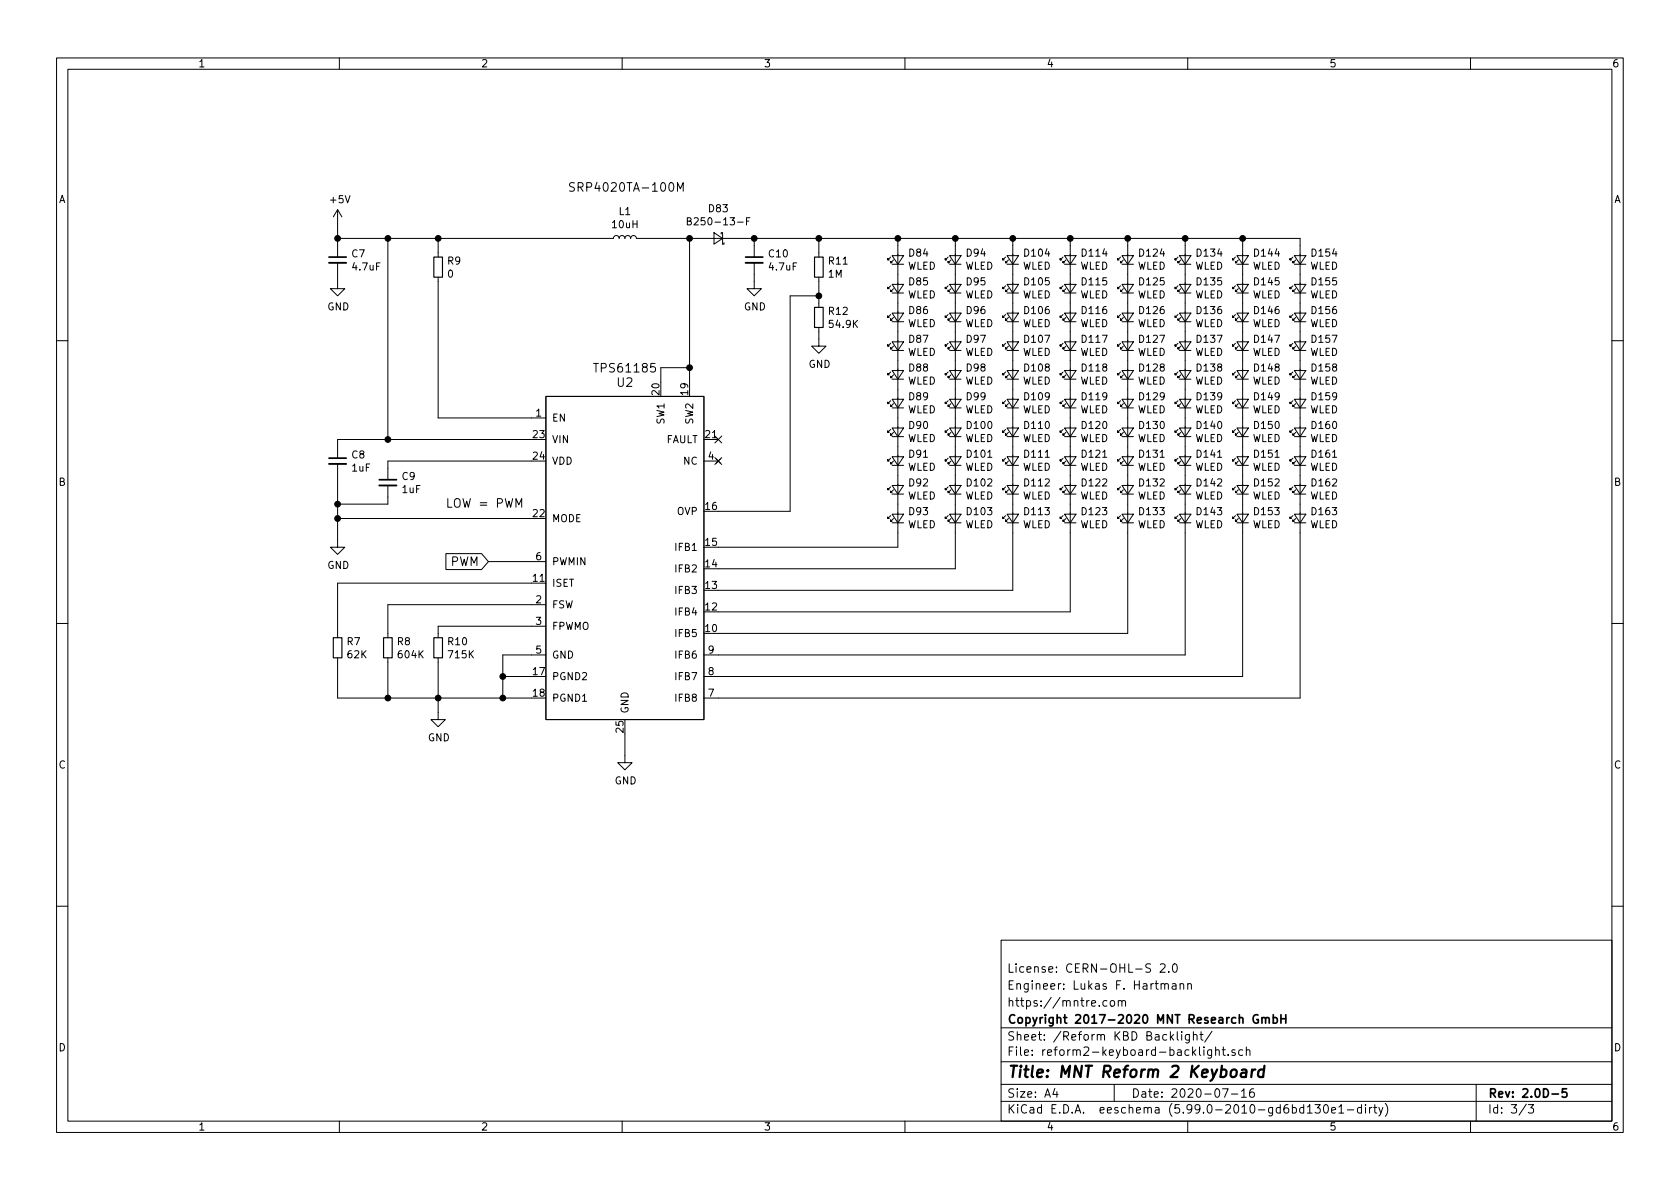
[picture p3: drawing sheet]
<svg xmlns="http://www.w3.org/2000/svg" width="297mm" height="210mm" viewBox="0 0 297 210" stroke-linecap="round" stroke-linejoin="round" font-family="sans-serif">
<g fill="none" stroke="#000" stroke-width=".18">
<path d="M10 10.2h277v190.1h-277zM12 12.2h273v186.1h-273zM60 10.2v2M110 10.2v2M160 10.2v2M210 10.2v2M260 10.2v2M59.7 37.1v8.4M59.7 37.1l-.8 1.2M59.7 37.1l.8 1.2M118.4 32.4l.2-.1a.83 .83 0 0 1 .6 .6 .83 .83 0 0 1-.3 .8l-.1 .1a.82 .82 0 0 1-.4-1.4zM119.8 33.8v-1.5l.5 1.1 .5-1.1v1.5"/>
<path d="M121.5 39.1l.6-.1 .1-.1-.1-.3-.6-.1v1.3h.5l.2-.2 .1-.3-.3-.2M132 39.1h.4M132.6 38.5h-.6v1.3M59.7 42.2h48.8l.1-.4 .4-.1 .3 .1 .2 .4 .1-.4 .3-.1 .4 .1 .2 .4 .2-.5h.4l.3 .1 .1 .4 .2-.4 .3-.1 .4 .1 .1 .4h117.4v81.2h-105.4M59.7 46.5v4.5h1.3l-1.3 1.3-1.3-1.3h1.3M68.6 42.2v35.5M77.5 49v24.9h19M77.5 42.2v3.3M121.9 42.2v25.4M126.2 41.1l1.6 1.1-1.6 1zM127.5 41.4v-.3h.3v2.1h.2v-.3M133.3 46.5v4.5h1.3l-1.3 1.3-1.2-1.3h1.2"/>
<path d="M133.3 42.2v3.3M144.8 57.9v3.3h1.2l-1.2 1.3-1.3-1.3h1.3M144.8 42.2v3.3M144.8 49v5.4M144.8 52.3h-5.1v38.1h-12.7M157.5 55.6l-.5 .5v-.2v.2h.2M157.5 50.5l-.5 .5v-.2v.2h.2M157.5 45.5l-.5 .5v-.3v.3h.2M157.7 55.4h2.1l-1.1 1.5zM157.7 50.3h2.1l-1.1 1.5zM157.7 45.2h2.1l-1.1 1.5zM157.7 51.8h2.1"/>
<path d="M157.7 56.9h2.1M157.7 46.7h2.1M158 56.1l-.5 .5v-.2v.2h.2M158 51l-.5 .6v-.3v.3h.2M158 46l-.5 .5v-.3v.3h.2M158.7 42.2v54.6h-31.7M167.6 55.6l-.5 .5v-.2v.2h.3M167.6 45.5l-.5 .5v-.3v.3h.3M167.6 50.5l-.5 .5v-.2v.2h.3M167.9 55.4h2l-1 1.5zM167.9 45.2h2l-1 1.5zM167.9 50.3h2l-1 1.5z"/>
<path d="M167.9 51.8h2M167.9 56.9h2M167.9 46.7h2M168.1 56.1l-.5 .5v-.2v.2h.3M168.1 46l-.5 .5v-.3v.3h.3M168.1 51l-.5 .6v-.3v.3h.3M168.9 42.2v58.4h-41.9M177.8 45.5l-.5 .5v-.3v.3h.2M177.8 50.5l-.5 .5v-.2v.2h.2M177.8 55.6l-.5 .5v-.2v.2h.2M178.1 45.2h2l-1 1.5zM178.1 50.3h2l-1 1.5z"/>
<path d="M178.1 55.4h2l-1 1.5zM178.1 51.8h2M178.1 56.9h2M178.1 46.7h2M178.3 46l-.5 .5v-.3v.3h.3M178.3 51l-.5 .6v-.3v.3h.3M178.3 56.1l-.5 .5v-.2v.2h.3M179.1 42.2v62.2h-52.1M188 45.5l-.5 .5v-.3v.3h.2M188 50.5l-.5 .5v-.2v.2h.2M188 55.6l-.5 .5v-.2v.2h.2M188.2 45.2h2l-1 1.5z"/>
<path d="M188.2 50.3h2l-1 1.5zM188.2 55.4h2l-1 1.5zM188.2 51.8h2M188.2 56.9h2M188.2 46.7h2M188.5 46l-.5 .5v-.3v.3h.2M188.5 51l-.5 .6v-.3v.3h.2M188.5 56.1l-.5 .5v-.2v.2h.2M189.2 42.2v66h-62.2M198.1 45.5l-.5 .5v-.3v.3h.3M198.1 50.5l-.5 .5v-.2v.2h.3M198.1 55.6l-.5 .5v-.2v.2h.3"/>
<path d="M198.4 45.2h2l-1 1.5zM198.4 50.3h2l-1 1.5zM198.4 55.4h2l-1 1.5zM198.4 51.8h2M198.4 56.9h2M198.4 46.7h2M198.6 46l-.5 .5v-.3v.3h.3M198.6 51l-.5 .6v-.3v.3h.3M198.6 56.1l-.5 .5v-.2v.2h.3M199.4 42.2v69.8h-72.4M208.3 45.5l-.5 .5v-.3v.3h.2M208.3 50.5l-.5 .5v-.2v.2h.2"/>
<path d="M208.3 55.6l-.5 .5v-.2v.2h.2M208.5 45.2h2.1l-1.1 1.5zM208.5 50.3h2.1l-1.1 1.5zM208.5 55.4h2.1l-1.1 1.5zM208.5 51.8h2.1M208.5 56.9h2.1M208.5 46.7h2.1M208.8 46l-.5 .5v-.3v.3h.2M208.8 51l-.5 .6v-.3v.3h.2M208.8 56.1l-.5 .5v-.2v.2h.2M209.5 42.2v73.6h-85M218.4 50.5l-.5 .5v-.2v.2h.3"/>
<path d="M218.4 55.6l-.5 .5v-.2v.2h.3M218.4 45.5l-.5 .5v-.3v.3h.3M218.7 50.3h2l-1 1.5zM218.7 55.4h2l-1 1.5zM218.7 45.2h2l-1 1.5zM218.7 51.8h2M218.7 56.9h2M218.7 46.7h2M218.9 51l-.5 .6v-.3v.3h.3M218.9 56.1l-.5 .5v-.2v.2h.3M218.9 46l-.5 .5v-.3v.3h.3M219.7 42.2v77.4h-95.2"/>
<path d="M228.6 50.5l-.5 .5v-.2v.2h.2M228.6 45.5l-.5 .5v-.3v.3h.2M228.6 55.6l-.5 .5v-.2v.2h.2M228.9 50.3h2l-1 1.5zM228.9 45.2h2l-1 1.5zM228.9 55.4h2l-1 1.5zM228.9 51.8h2M228.9 56.9h2M228.9 46.7h2M229.1 51l-.5 .6v-.3v.3h.3M229.1 46l-.5 .5v-.3v.3h.3M229.1 56.1l-.5 .5v-.2v.2h.3"/>
<path d="M10 60.2h2M94 77.7h-34.3v3.3M96.5 70.1h28v57.1h-28zM121.9 65h-5.1v2.6M124.5 77.7h2.5M126.4 77.1l1.2 1.2M127.6 77.1l-1.2 1.2M157.5 60.7l-.5 .5v-.2v.2h.2M157.5 65.8l-.5 .5v-.3v.3h.2M157.5 70.9l-.5 .5v-.3v.3h.2M157.5 75.9l-.5 .5v-.2v.2h.2M157.7 60.4h2.1l-1.1 1.6z"/>
<path d="M157.7 65.5h2.1l-1.1 1.6zM157.7 70.6h2.1l-1.1 1.5zM157.7 75.7h2.1l-1.1 1.5zM157.7 62h2.1M157.7 67.1h2.1M157.7 72.1h2.1M157.7 77.2h2.1M158 61.2l-.5 .5v-.2v.2h.2M158 66.3l-.5 .5v-.3v.3h.2M158 71.4l-.5 .5v-.3v.3h.2M158 76.4l-.5 .6v-.3v.3h.2M167.6 75.9l-.5 .5v-.2v.2h.3"/>
<path d="M167.6 60.7l-.5 .5v-.2v.2h.3M167.6 70.9l-.5 .5v-.3v.3h.3M167.6 65.8l-.5 .5v-.3v.3h.3M167.9 75.7h2l-1 1.5zM167.9 60.4h2l-1 1.6zM167.9 70.6h2l-1 1.5zM167.9 65.5h2l-1 1.6zM167.9 62h2M167.9 67.1h2M167.9 72.1h2M167.9 77.2h2M168.1 76.4l-.5 .6v-.3v.3h.3"/>
<path d="M168.1 61.2l-.5 .5v-.2v.2h.3M168.1 71.4l-.5 .5v-.3v.3h.3M168.1 66.3l-.5 .5v-.3v.3h.3M177.8 60.7l-.5 .5v-.2v.2h.2M177.8 65.8l-.5 .5v-.3v.3h.2M177.8 70.9l-.5 .5v-.3v.3h.2M177.8 75.9l-.5 .5v-.2v.2h.2M178.1 60.4h2l-1 1.6zM178.1 65.5h2l-1 1.6zM178.1 70.6h2l-1 1.5zM178.1 75.7h2l-1 1.5zM178.1 62h2"/>
<path d="M178.1 67.1h2M178.1 72.1h2M178.1 77.2h2M178.3 61.2l-.5 .5v-.2v.2h.3M178.3 66.3l-.5 .5v-.3v.3h.3M178.3 71.4l-.5 .5v-.3v.3h.3M178.3 76.4l-.5 .6v-.3v.3h.3M188 60.7l-.5 .5v-.2v.2h.2M188 65.8l-.5 .5v-.3v.3h.2M188 70.9l-.5 .5v-.3v.3h.2M188 75.9l-.5 .5v-.2v.2h.2M188.2 60.4h2l-1 1.6z"/>
<path d="M188.2 65.5h2l-1 1.6zM188.2 70.6h2l-1 1.5zM188.2 75.7h2l-1 1.5zM188.2 62h2M188.2 67.1h2M188.2 72.1h2M188.2 77.2h2M188.5 61.2l-.5 .5v-.2v.2h.2M188.5 66.3l-.5 .5v-.3v.3h.2M188.5 71.4l-.5 .5v-.3v.3h.2M188.5 76.4l-.5 .6v-.3v.3h.2M198.1 60.7l-.5 .5v-.2v.2h.3"/>
<path d="M198.1 65.8l-.5 .5v-.3v.3h.3M198.1 70.9l-.5 .5v-.3v.3h.3M198.1 75.9l-.5 .5v-.2v.2h.3M198.4 60.4h2l-1 1.6zM198.4 65.5h2l-1 1.6zM198.4 70.6h2l-1 1.5zM198.4 75.7h2l-1 1.5zM198.4 62h2M198.4 67.1h2M198.4 72.1h2M198.4 77.2h2M198.6 61.2l-.5 .5v-.2v.2h.3"/>
<path d="M198.6 66.3l-.5 .5v-.3v.3h.3M198.6 71.4l-.5 .5v-.3v.3h.3M198.6 76.4l-.5 .6v-.3v.3h.3M208.3 60.7l-.5 .5v-.2v.2h.2M208.3 65.8l-.5 .5v-.3v.3h.2M208.3 70.9l-.5 .5v-.3v.3h.2M208.3 75.9l-.5 .5v-.2v.2h.2M208.5 60.4h2.1l-1.1 1.6zM208.5 65.5h2.1l-1.1 1.6zM208.5 70.6h2.1l-1.1 1.5zM208.5 75.7h2.1l-1.1 1.5zM208.5 62h2.1"/>
<path d="M208.5 67.1h2.1M208.5 72.1h2.1M208.5 77.2h2.1M208.8 61.2l-.5 .5v-.2v.2h.2M208.8 66.3l-.5 .5v-.3v.3h.2M208.8 71.4l-.5 .5v-.3v.3h.2M208.8 76.4l-.5 .6v-.3v.3h.2M218.4 60.7l-.5 .5v-.2v.2h.3M218.4 65.8l-.5 .5v-.3v.3h.3M218.4 70.9l-.5 .5v-.3v.3h.3M218.4 75.9l-.5 .5v-.2v.2h.3M218.7 60.4h2l-1 1.6z"/>
<path d="M218.7 65.5h2l-1 1.6zM218.7 70.6h2l-1 1.5zM218.7 75.7h2l-1 1.5zM218.7 62h2M218.7 67.1h2M218.7 72.1h2M218.7 77.2h2M218.9 61.2l-.5 .5v-.2v.2h.3M218.9 66.3l-.5 .5v-.3v.3h.3M218.9 71.4l-.5 .5v-.3v.3h.3M218.9 76.4l-.5 .6v-.3v.3h.3M228.6 60.7l-.5 .5v-.2v.2h.2"/>
<path d="M228.6 65.8l-.5 .5v-.3v.3h.2M228.6 70.9l-.5 .5v-.3v.3h.2M228.6 75.9l-.5 .5v-.2v.2h.2M228.9 60.4h2l-1 1.6zM228.9 65.5h2l-1 1.6zM228.9 70.6h2l-1 1.5zM228.9 75.7h2l-1 1.5zM228.9 62h2M228.9 67.1h2M228.9 72.1h2M228.9 77.2h2M229.1 61.2l-.5 .5v-.2v.2h.3"/>
<path d="M229.1 66.3l-.5 .5v-.3v.3h.3M229.1 71.4l-.5 .5v-.3v.3h.3M229.1 76.4l-.5 .6v-.3v.3h.3M285 60.2h2M59.7 82v14.8h1.3l-1.3 1.2-1.3-1.2h1.3M59.7 91.7h34.3M68.6 85.8v3.3h-8.9M78.8 97.9h6.3l1.3 1.4-1.3 1.4h-6.3zM86.4 99.3h10.1M91.2 89.7v-1.5l.5 1.1 .5-1.1v1.5M94 81.5h-25.4v3.3M124.5 81.5h2.5"/>
<path d="M126.4 80.9l1.2 1.2M127.6 80.9l-1.2 1.2M157.5 81l-.5 .5v-.2v.2h.2M157.5 91.2l-.5 .5v-.3v.3h.2M157.5 86.1l-.5 .5v-.2v.2h.2M157.7 80.8h2.1l-1.1 1.5zM157.7 90.9h2.1l-1.1 1.6zM157.7 85.8h2.1l-1.1 1.6zM157.7 82.3h2.1M157.7 87.4h2.1M157.7 92.5h2.1M158 81.5l-.5 .5v-.2v.2h.2"/>
<path d="M158 91.7l-.5 .5v-.3v.3h.2M158 86.6l-.5 .5v-.2v.2h.2M167.6 91.2l-.5 .5v-.3v.3h.3M167.6 86.1l-.5 .5v-.2v.2h.3M167.6 81l-.5 .5v-.2v.2h.3M167.9 90.9h2l-1 1.6zM167.9 85.8h2l-1 1.6zM167.9 80.8h2l-1 1.5zM167.9 82.3h2M167.9 87.4h2M167.9 92.5h2M168.1 91.7l-.5 .5v-.3v.3h.3"/>
<path d="M168.1 86.6l-.5 .5v-.2v.2h.3M168.1 81.5l-.5 .5v-.2v.2h.3M177.8 81l-.5 .5v-.2v.2h.2M177.8 91.2l-.5 .5v-.3v.3h.2M177.8 86.1l-.5 .5v-.2v.2h.2M178.1 80.8h2l-1 1.5zM178.1 90.9h2l-1 1.6zM178.1 85.8h2l-1 1.6zM178.1 82.3h2M178.1 87.4h2M178.1 92.5h2M178.3 81.5l-.5 .5v-.2v.2h.3"/>
<path d="M178.3 91.7l-.5 .5v-.3v.3h.3M178.3 86.6l-.5 .5v-.2v.2h.3M188 91.2l-.5 .5v-.3v.3h.2M188 86.1l-.5 .5v-.2v.2h.2M188 81l-.5 .5v-.2v.2h.2M188.2 90.9h2l-1 1.6zM188.2 85.8h2l-1 1.6zM188.2 80.8h2l-1 1.5zM188.2 82.3h2M188.2 87.4h2M188.2 92.5h2M188.5 91.7l-.5 .5v-.3v.3h.2"/>
<path d="M188.5 86.6l-.5 .5v-.2v.2h.2M188.5 81.5l-.5 .5v-.2v.2h.2M198.1 86.1l-.5 .5v-.2v.2h.3M198.1 91.2l-.5 .5v-.3v.3h.3M198.1 81l-.5 .5v-.2v.2h.3M198.4 85.8h2l-1 1.6zM198.4 90.9h2l-1 1.6zM198.4 80.8h2l-1 1.5zM198.4 82.3h2M198.4 87.4h2M198.4 92.5h2M198.6 86.6l-.5 .5v-.2v.2h.3"/>
<path d="M198.6 91.7l-.5 .5v-.3v.3h.3M198.6 81.5l-.5 .5v-.2v.2h.3M208.3 91.2l-.5 .5v-.3v.3h.2M208.3 86.1l-.5 .5v-.2v.2h.2M208.3 81l-.5 .5v-.2v.2h.2M208.5 90.9h2.1l-1.1 1.6zM208.5 85.8h2.1l-1.1 1.6zM208.5 80.8h2.1l-1.1 1.5zM208.5 82.3h2.1M208.5 87.4h2.1M208.5 92.5h2.1M208.8 91.7l-.5 .5v-.3v.3h.2"/>
<path d="M208.8 86.6l-.5 .5v-.2v.2h.2M208.8 81.5l-.5 .5v-.2v.2h.2M218.4 81l-.5 .5v-.2v.2h.3M218.4 86.1l-.5 .5v-.2v.2h.3M218.4 91.2l-.5 .5v-.3v.3h.3M218.7 80.8h2l-1 1.5zM218.7 85.8h2l-1 1.6zM218.7 90.9h2l-1 1.6zM218.7 82.3h2M218.7 87.4h2M218.7 92.5h2M218.9 81.5l-.5 .5v-.2v.2h.3"/>
<path d="M218.9 86.6l-.5 .5v-.2v.2h.3M218.9 91.7l-.5 .5v-.3v.3h.3M228.6 86.1l-.5 .5v-.2v.2h.2M228.6 91.2l-.5 .5v-.3v.3h.2M228.6 81l-.5 .5v-.2v.2h.2M228.9 85.8h2l-1 1.6zM228.9 90.9h2l-1 1.6zM228.9 80.8h2l-1 1.5zM228.9 82.3h2M228.9 87.4h2M228.9 92.5h2M229.1 86.6l-.5 .5v-.2v.2h.3"/>
<path d="M229.1 91.7l-.5 .5v-.3v.3h.3M229.1 81.5l-.5 .5v-.2v.2h.3M10 110.2h2M59.7 116.3v7.1h34.3M68.6 116.3v7.1M77.5 116.3v10.9h1.2l-1.2 1.3-1.3-1.3h1.3M88.9 119.6h5.1M96.5 103.1h-36.8v9.7M96.5 106.9h-27.9v5.9M96.5 110.7h-19v2.1M96.5 115.8h-7.6v7.6M285 110.2h2"/>
<path d="M110.5 129.8v5.1h1.3l-1.3 1.2-1.3-1.2h1.3M10 160.2h2M177 166.3h108v32h-108zM195.7 177l-.4-.1-.3 .3v.4l.1 .3h.6M196.4 177l.4-.1 .3 .3v.4l-.3 .3h-.4l-.1-.3v-.4zM197.7 177.1l.2-.2 .4 .1 .1 .9M197.7 176.9v1M198.4 177.1l.2-.2 .3 .1 .1 .9M205.1 170.6l.6-.2 .2 .2 .1 .3-.9 1h.9M205.3 174.1l.2-.2 .4 .1v.9M205.9 174.1l.2-.2 .4 .1 .1 .9M206.6 171.8v.1"/>
<path d="M207.3 174h.6v.9M207.4 170.6l.2-.2a.81 .81 0 0 1 .6 .7 .81 .81 0 0 1-.3 .8h-.1a.81 .81 0 0 1-.4-1.3zM207.9 174.3l-.5 .1a.29 .29 0 0 0-.2 .2 .29 .29 0 0 0 .2 .3h.5M208.6 174.1l.3-.2 .3 .1 .1 .9M208.6 173.9v1M210 174.1l.2-.2 .4 .1v.9M210 173.9v1M285 160.2h2M60 198.3v2M110 198.3v2M160 198.3v2M177 194.8h108"/>
<path d="M177 191.8h108M177 187.8h108M177 181.8h108M186.5 192.5l-.4 1h1M186.9 193v1M197 191.8v3M207.1 183.4l.4 .5M207.5 182.9l-.6 .6M208.1 182.4v1.3l.3 .2M208.9 182.4v.2M208.9 182.9v1M210 198.3v2"/>
<path d="M210.3 182.9v1.2l-.3 .3h-.4M210.3 183l-.4-.1-.3 .3v.4l.1 .3h.6M211 183.1l.2-.2 .4 .1v.9M211 182.4v1.5M212.1 182.9h.6M212.4 182.4v1.3l.3 .2M212.9 185.1v.2M212.9 185.6v1M214.2 185.6v1.2l-.3 .3h-.3M214.2 185.7l-.4-.1-.3 .3v.4l.1 .3h.6M214.3 182.4l-1.3 1.9M214.9 185.8l.2-.2 .4 .1 .1 .9"/>
<path d="M214.9 185.1v1.5M216.1 185.6h.5M216.1 192.5h1l-.6 1.5M216.3 185.1v1.3l.3 .2M217.1 186.5v.1M217.7 193.5h1.2M218.4 185.7l-.4-.1-.2 .2 .1 .3 .5 .1v.4h-.6M219.5 193l.4-.5v1.5M219.5 194h.9M219.7 185.7l-.4-.1-.3 .3v.4l.1 .3h.6M220.4 185.8l.2-.2 .3 .1 .1 .9M220.4 185.1v1.5"/>
<path d="M221.6 192.5a.59 .59 0 0 0-.7 .7v.5l.2 .3h.4l.2-.1 .1-.5-.2-.2-.4-.1-.3 .3M231.1 196.8h.9M232.5 195.3h.9l-.5 .6 .5 .1v.7l-.3 .1h-.4l-.2-.1M234.2 195.4l.2-.1a.81 .81 0 0 1 .5 .7 .81 .81 0 0 1-.3 .8h-.1a.81 .81 0 0 1-.6-.6 .81 .81 0 0 1 .3-.8zM235.4 196.3l.7-.1v-.3l-.5-.1-.2 .2 .1 .8h.6M236.7 195.8l.4-.5v1.5M236.7 196.8h.9M238.2 196.3h1.2M240.7 195.9l-.4-.1-.3 .3v.4l.1 .3h.6M240.7 195.3v1.5M241.4 195.3v.2M241.4 195.8v1"/>
<path d="M242.1 195.8v1M242.6 195.8l-.3 .1-.2 .2M242.9 195.8h.5M243.1 195.3v1.3l.3 .2M243.8 195.8l.3 1M244.5 195.8l-.5 1.4-.2 .1M244.9 195.1a1.72 1.72 0 0 1 0 2.3M260 198.3v2M261 191.8v6.5M269.9 195.3l-1.3 1.9M270.2 195.3h1l-.6 .6 .5 .1v.7l-.2 .1h-.5l-.2-.1"/>
</g>
<g fill="none" stroke="#000" stroke-width=".3">
<path d="M58.2 45.5h3M131.8 45.5h3.1M58.2 81h3M67.1 84.8h3M222.4 179.5a.74 .74 0 0 0-.9 .5 .74 .74 0 0 0 .6 .9l.4-.1v-.5h-.3M223.1 179.9v1M225.1 179.4v1.5M226.5 179.4v1.5M227.3 179.4v1.5M223.1 180.1l.2-.2 .4 .1 .1 .9M223.8 180.1l.2-.2 .3 .1 .1 .9M225.1 180l.5-.1 .2 .3v.4l-.1 .3h-.6"/>
<path d="M226.5 180.1h.8M274.4 193.5h1.2M277 192.5h-.7l-.1 .7 .2-.1 .5 .1 .2 .2-.1 .5-.2 .1-.6-.1"/>
</g>
<path d="M219.6 189.2l.2-.1 .5 .1v1.3M220.4 189.6l-.7 .1a.4 .4 0 0 0-.3 .3 .4 .4 0 0 0 .2 .5l.7-.1M221.4 189.1l-.2 1.4M222 189.1l-.4 .1-.3 .3M223.5 189.2a.66 .66 0 0 0-1 .3l-.1 .6 .2 .3 .2 .1 .5-.1M223.6 188.5l-.3 2" fill="none" stroke="#000" stroke-width=".4"/>
<path d="M58.2 46.5h3M131.8 46.5h3.1M58.2 82h3M67.1 85.8h3" fill="none" stroke="#000" stroke-width=".33"/>
<path d="M76.7 45.5h1.5v3.5h-1.5zM144 45.5h1.5v3.5h-1.5zM144 54.4h1.5v3.5h-1.5zM58.9 112.8h1.6v3.5h-1.6zM67.8 112.8h1.5v3.5h-1.5zM76.7 112.8h1.5v3.5h-1.5z" fill="none" stroke="#000" stroke-width=".2"/>
<g fill="#000" stroke="#000" stroke-width=".18">
<circle cx="59.7" cy="42.2" r=".51"/>
<circle cx="68.6" cy="42.2" r=".51"/>
<circle cx="77.5" cy="42.2" r=".51"/>
<circle cx="121.9" cy="42.2" r=".51"/>
<circle cx="133.4" cy="42.2" r=".51"/>
<circle cx="144.8" cy="42.2" r=".51"/>
<circle cx="144.8" cy="52.3" r=".51"/>
<circle cx="158.8" cy="42.2" r=".51"/>
<circle cx="168.9" cy="42.2" r=".51"/>
<circle cx="179.1" cy="42.2" r=".51"/>
<circle cx="189.2" cy="42.2" r=".51"/>
<circle cx="199.4" cy="42.2" r=".51"/>
<circle cx="209.6" cy="42.2" r=".51"/>
<circle cx="219.7" cy="42.2" r=".51"/>
<circle cx="68.6" cy="77.7" r=".51"/>
<circle cx="121.9" cy="65" r=".51"/>
<circle cx="59.7" cy="91.7" r=".51"/>
<circle cx="59.7" cy="89.1" r=".51"/>
<circle cx="88.9" cy="119.6" r=".51"/>
<circle cx="68.6" cy="123.4" r=".51"/>
<circle cx="77.5" cy="123.4" r=".51"/>
<circle cx="88.9" cy="123.4" r=".51"/>
</g>
<text font-size="2.8" x="178" y="190.6">Title: MNT Reform 2 Keyboard</text>
<g font-size="2.1">
<text x="100.3" y="33.9">SRP4020TA-100M</text>
<text x="105.5" y="65.9">TPS61185</text>
<text x="109.1" y="68.4">U2</text>
<text x="78.7" y="89.8">LOW = PWM</text>
<text x="79.6" y="100.1">PWM</text>
<text x="178" y="172">License: CERN-OHL-S 2.0</text>
<text x="178" y="178">https://mntre.com</text>
<text x="178" y="175">Engineer: Lukas F. Hartmann</text>
<text x="178" y="184">Sheet: /Reform KBD Backlight/</text>
<text x="178" y="181">Copyright 2017-2020 MNT Research GmbH</text>
<text x="178" y="186.7">File: reform2-keyboard-backlight.sch</text>
<text x="178" y="196.9">KiCad E.D.A. eeschema (5.99.0-2010-gd6bd130e1-dirty)</text>
<text x="178" y="194.1">Size: A4</text>
<text x="200" y="194.1">Date: 2020-07-16</text>
<text x="263" y="194.1">Rev: 2.0D-5</text>
<text x="263" y="196.9">Id: 3/3</text>
</g>
<g font-size="1.8">
<text x="35" y="11.9">1</text>
<text x="85" y="11.9">2</text>
<text x="135" y="11.9">3</text>
<text x="185" y="11.9">4</text>
<text x="235" y="11.9">5</text>
<text x="285" y="11.9">6</text>
<text x="10.3" y="35.9">A</text>
<text x="58.5" y="35.9">+5V</text>
<text x="285.3" y="35.9">A</text>
<text x="108.3" y="40.3">10uH</text>
<text x="109.5" y="38">L1</text>
<text x="122.8" y="39.8">B250-13-F</text>
<text x="125.4" y="37.5">D83</text>
<text x="62.2" y="45.5">C7</text>
<text x="62.4" y="47.8">4.7uF</text>
<text x="79.2" y="46.8">R9</text>
<text x="136" y="45.5">C10</text>
<text x="136.1" y="47.8">4.7uF</text>
<text x="146.6" y="46.8">R11</text>
<text x="160.4" y="47.7">WLED</text>
<text x="160.8" y="45.4">D84</text>
<text x="170.6" y="47.7">WLED</text>
<text x="170.9" y="45.4">D94</text>
<text x="180.7" y="47.7">WLED</text>
<text x="181.2" y="45.4">D104</text>
<text x="190.9" y="47.7">WLED</text>
<text x="191.4" y="45.4">D114</text>
<text x="201" y="47.7">WLED</text>
<text x="201.5" y="45.4">D124</text>
<text x="211.2" y="47.7">WLED</text>
<text x="211.7" y="45.4">D134</text>
<text x="221.4" y="47.7">WLED</text>
<text x="221.9" y="45.4">D144</text>
<text x="231.5" y="47.7">WLED</text>
<text x="232" y="45.4">D154</text>
<text x="79.2" y="49.1">0</text>
<text x="146.5" y="49.1">1M</text>
<text x="160.4" y="52.8">WLED</text>
<text x="160.8" y="50.4">D85</text>
<text x="170.6" y="52.8">WLED</text>
<text x="170.9" y="50.4">D95</text>
<text x="180.7" y="52.8">WLED</text>
<text x="181.2" y="50.4">D105</text>
<text x="190.9" y="52.8">WLED</text>
<text x="191.4" y="50.4">D115</text>
<text x="201" y="52.8">WLED</text>
<text x="201.5" y="50.4">D125</text>
<text x="211.2" y="52.8">WLED</text>
<text x="211.7" y="50.4">D135</text>
<text x="221.4" y="52.8">WLED</text>
<text x="221.9" y="50.4">D145</text>
<text x="231.5" y="52.8">WLED</text>
<text x="232" y="50.4">D155</text>
<text x="57.9" y="54.9">GND</text>
<text x="131.5" y="54.9">GND</text>
<text x="146.6" y="55.7">R12</text>
<text x="146.8" y="58">54.9K</text>
<text x="160.4" y="57.8">WLED</text>
<text x="160.8" y="55.5">D86</text>
<text x="170.6" y="57.8">WLED</text>
<text x="170.9" y="55.5">D96</text>
<text x="180.7" y="57.8">WLED</text>
<text x="181.2" y="55.5">D106</text>
<text x="190.9" y="57.8">WLED</text>
<text x="191.4" y="55.5">D116</text>
<text x="201" y="57.8">WLED</text>
<text x="201.5" y="55.5">D126</text>
<text x="211.2" y="57.8">WLED</text>
<text x="211.7" y="55.5">D136</text>
<text x="221.4" y="57.8">WLED</text>
<text x="221.9" y="55.5">D146</text>
<text x="231.5" y="57.8">WLED</text>
<text x="232" y="55.5">D156</text>
<text x="142.9" y="65">GND</text>
<text x="160.4" y="62.9">WLED</text>
<text x="160.8" y="60.6">D87</text>
<text x="160.8" y="65.7">D88</text>
<text x="170.6" y="62.9">WLED</text>
<text x="170.9" y="60.6">D97</text>
<text x="170.9" y="65.7">D98</text>
<text x="180.7" y="62.9">WLED</text>
<text x="181.2" y="60.6">D107</text>
<text x="181.2" y="65.7">D108</text>
<text x="190.9" y="62.9">WLED</text>
<text x="191.4" y="60.6">D117</text>
<text x="191.4" y="65.7">D118</text>
<text x="201" y="62.9">WLED</text>
<text x="201.5" y="60.6">D127</text>
<text x="201.5" y="65.7">D128</text>
<text x="211.2" y="62.9">WLED</text>
<text x="211.7" y="60.6">D137</text>
<text x="211.7" y="65.7">D138</text>
<text x="221.4" y="62.9">WLED</text>
<text x="221.9" y="60.6">D147</text>
<text x="221.9" y="65.7">D148</text>
<text x="231.5" y="62.9">WLED</text>
<text x="232" y="60.6">D157</text>
<text x="232" y="65.7">D158</text>
<text x="116.6" y="69.8" transform="rotate(-90 116.6 69.8)">20</text>
<text x="121.7" y="69.8" transform="rotate(-90 121.7 69.8)">19</text>
<text x="160.4" y="68">WLED</text>
<text x="160.8" y="70.8">D89</text>
<text x="170.6" y="68">WLED</text>
<text x="170.9" y="70.8">D99</text>
<text x="180.7" y="68">WLED</text>
<text x="181.2" y="70.8">D109</text>
<text x="190.9" y="68">WLED</text>
<text x="191.4" y="70.8">D119</text>
<text x="201" y="68">WLED</text>
<text x="201.5" y="70.8">D129</text>
<text x="211.2" y="68">WLED</text>
<text x="211.7" y="70.8">D139</text>
<text x="221.4" y="68">WLED</text>
<text x="221.9" y="70.8">D149</text>
<text x="231.5" y="68">WLED</text>
<text x="232" y="70.8">D159</text>
<text x="94.3" y="77.5">23</text>
<text x="94.8" y="73.7">1</text>
<text x="97.5" y="74.5">EN</text>
<text x="117.5" y="74.9" transform="rotate(-90 117.5 74.9)">SW1</text>
<text x="122.6" y="74.9" transform="rotate(-90 122.6 74.9)">SW2</text>
<text x="124.7" y="77.5">21</text>
<text x="160.4" y="73.1">WLED</text>
<text x="160.8" y="75.8">D90</text>
<text x="170.6" y="73.1">WLED</text>
<text x="171.1" y="75.8">D100</text>
<text x="180.7" y="73.1">WLED</text>
<text x="181.2" y="75.8">D110</text>
<text x="190.9" y="73.1">WLED</text>
<text x="191.4" y="75.8">D120</text>
<text x="201" y="73.1">WLED</text>
<text x="201.5" y="75.8">D130</text>
<text x="211.2" y="73.1">WLED</text>
<text x="211.7" y="75.8">D140</text>
<text x="221.4" y="73.1">WLED</text>
<text x="221.9" y="75.8">D150</text>
<text x="231.5" y="73.1">WLED</text>
<text x="232" y="75.8">D160</text>
<text x="62.2" y="81.1">C8</text>
<text x="62.3" y="83.4">1uF</text>
<text x="94.3" y="81.3">24</text>
<text x="97.5" y="78.4">VIN</text>
<text x="97.5" y="82.2">VDD</text>
<text x="117.6" y="78.4">FAULT</text>
<text x="120.9" y="82.2">NC</text>
<text x="125.2" y="81.3">4</text>
<text x="160.4" y="83.2">WLED</text>
<text x="160.4" y="78.2">WLED</text>
<text x="160.8" y="80.9">D91</text>
<text x="170.6" y="83.2">WLED</text>
<text x="170.6" y="78.2">WLED</text>
<text x="171.1" y="80.9">D101</text>
<text x="180.7" y="83.2">WLED</text>
<text x="180.7" y="78.2">WLED</text>
<text x="181.2" y="80.9">D111</text>
<text x="190.9" y="83.2">WLED</text>
<text x="190.9" y="78.2">WLED</text>
<text x="191.4" y="80.9">D121</text>
<text x="201" y="78.2">WLED</text>
<text x="201" y="83.2">WLED</text>
<text x="201.5" y="80.9">D131</text>
<text x="211.2" y="78.2">WLED</text>
<text x="211.2" y="83.2">WLED</text>
<text x="211.7" y="80.9">D141</text>
<text x="221.4" y="83.2">WLED</text>
<text x="221.4" y="78.2">WLED</text>
<text x="221.9" y="80.9">D151</text>
<text x="231.5" y="83.2">WLED</text>
<text x="231.5" y="78.2">WLED</text>
<text x="232" y="80.9">D161</text>
<text x="10.3" y="85.9">B</text>
<text x="71.1" y="84.9">C9</text>
<text x="71.1" y="87.2">1uF</text>
<text x="160.4" y="88.3">WLED</text>
<text x="160.8" y="86">D92</text>
<text x="170.6" y="88.3">WLED</text>
<text x="171.1" y="86">D102</text>
<text x="180.7" y="88.3">WLED</text>
<text x="181.2" y="86">D112</text>
<text x="190.9" y="88.3">WLED</text>
<text x="191.4" y="86">D122</text>
<text x="201" y="88.3">WLED</text>
<text x="201.5" y="86">D132</text>
<text x="211.2" y="88.3">WLED</text>
<text x="211.7" y="86">D142</text>
<text x="221.4" y="88.3">WLED</text>
<text x="221.9" y="86">D152</text>
<text x="231.5" y="88.3">WLED</text>
<text x="232" y="86">D162</text>
<text x="285.3" y="85.9">B</text>
<text x="94.3" y="91.4">22</text>
<text x="97.5" y="92.3">MODE</text>
<text x="119.7" y="91.1">OVP</text>
<text x="124.7" y="90.2">16</text>
<text x="160.4" y="93.4">WLED</text>
<text x="160.8" y="91.1">D93</text>
<text x="170.6" y="93.4">WLED</text>
<text x="171.1" y="91.1">D103</text>
<text x="180.7" y="93.4">WLED</text>
<text x="181.2" y="91.1">D113</text>
<text x="190.9" y="93.4">WLED</text>
<text x="191.4" y="91.1">D123</text>
<text x="201" y="93.4">WLED</text>
<text x="201.5" y="91.1">D133</text>
<text x="211.2" y="93.4">WLED</text>
<text x="211.7" y="91.1">D143</text>
<text x="221.4" y="93.4">WLED</text>
<text x="221.9" y="91.1">D153</text>
<text x="231.5" y="93.4">WLED</text>
<text x="232" y="91.1">D163</text>
<text x="57.9" y="100.6">GND</text>
<text x="94.8" y="99.1">6</text>
<text x="97.5" y="99.9">PWMIN</text>
<text x="119.6" y="101.2">IFB2</text>
<text x="119.6" y="97.4">IFB1</text>
<text x="124.7" y="100.3">14</text>
<text x="124.7" y="96.5">15</text>
<text x="94.3" y="102.9">11</text>
<text x="94.8" y="106.7">2</text>
<text x="97.5" y="103.8">ISET</text>
<text x="97.5" y="107.6">FSW</text>
<text x="119.6" y="105">IFB3</text>
<text x="124.7" y="107.9">12</text>
<text x="124.7" y="104.1">13</text>
<text x="94.8" y="110.5">3</text>
<text x="97.5" y="111.4">FPWMO</text>
<text x="119.6" y="112.6">IFB5</text>
<text x="119.6" y="108.8">IFB4</text>
<text x="124.7" y="111.8">10</text>
<text x="61.4" y="114.1">R7</text>
<text x="61.5" y="116.4">62K</text>
<text x="70.3" y="114.1">R8</text>
<text x="70.5" y="116.4">604K</text>
<text x="79.3" y="114.1">R10</text>
<text x="79.4" y="116.4">715K</text>
<text x="94.3" y="119.4">17</text>
<text x="94.8" y="115.6">5</text>
<text x="97.5" y="116.5">GND</text>
<text x="119.6" y="116.5">IFB6</text>
<text x="125.2" y="119.4">8</text>
<text x="125.2" y="115.6">9</text>
<text x="94.3" y="123.2">18</text>
<text x="97.5" y="120.3">PGND2</text>
<text x="97.5" y="124.1">PGND1</text>
<text x="119.6" y="124.1">IFB8</text>
<text x="119.6" y="120.3">IFB7</text>
<text x="125.2" y="123.2">7</text>
<text x="75.6" y="131.1">GND</text>
<text x="110.2" y="129.5" transform="rotate(-90 110.2 129.5)">25</text>
<text x="111.1" y="126.2" transform="rotate(-90 111.1 126.2)">GND</text>
<text x="10.3" y="135.9">C</text>
<text x="285.3" y="135.9">C</text>
<text x="108.7" y="138.7">GND</text>
<text x="10.3" y="185.9">D</text>
<text x="285.3" y="185.9">D</text>
<text x="35" y="199.9">1</text>
<text x="85" y="199.9">2</text>
<text x="135" y="199.9">3</text>
<text x="185" y="199.9">4</text>
<text x="235" y="199.9">5</text>
<text x="285" y="199.9">6</text>
</g>
</svg>
